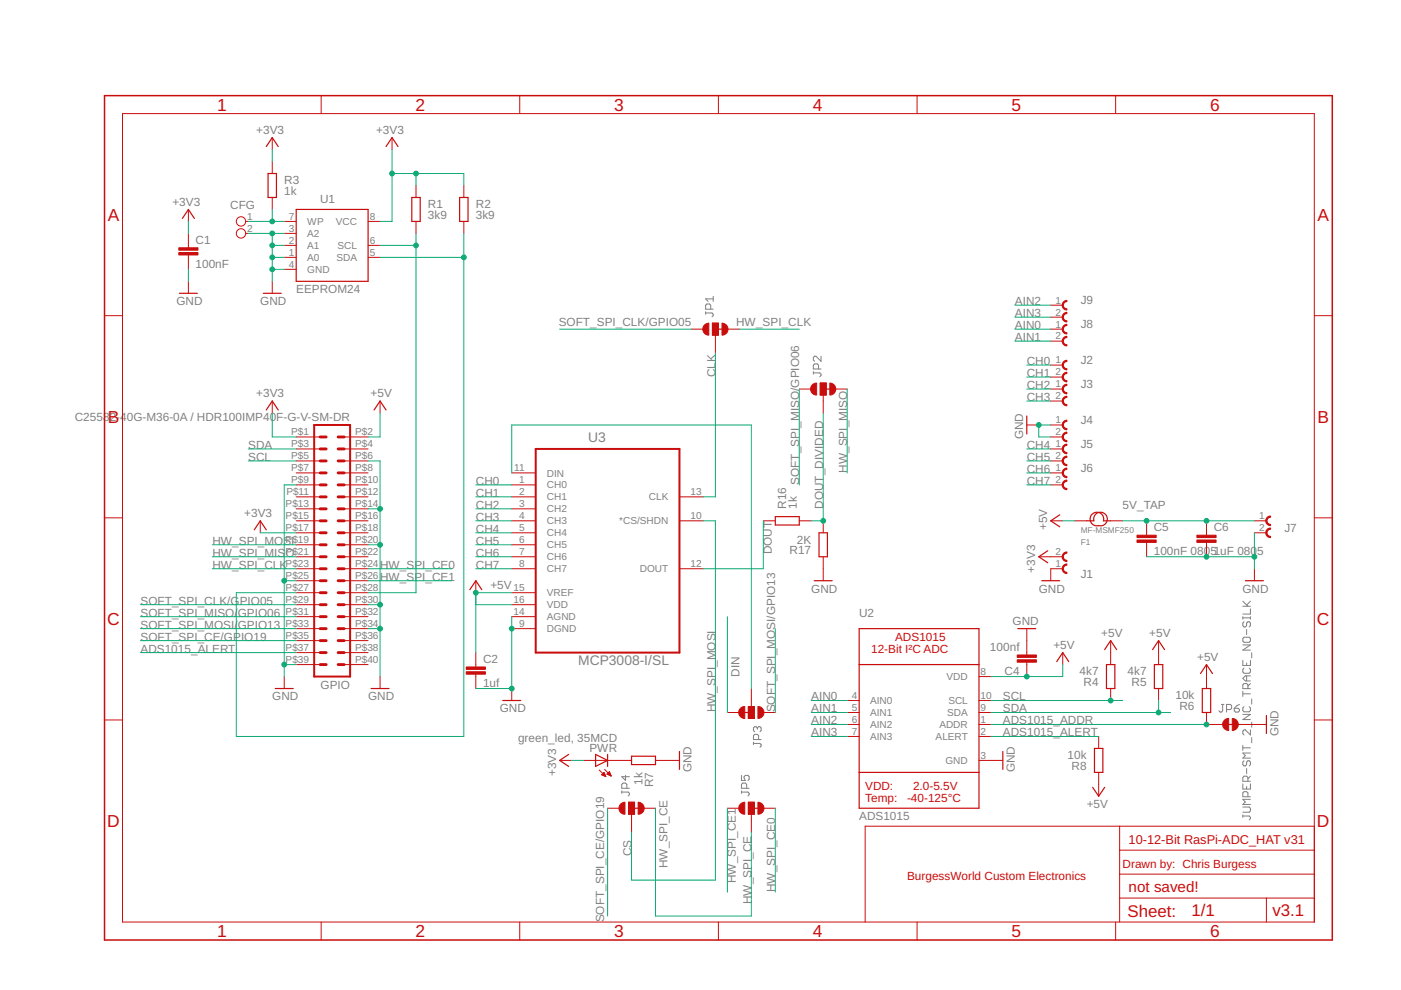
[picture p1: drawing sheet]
<svg xmlns="http://www.w3.org/2000/svg" width="297mm" height="210mm" viewBox="0 0 297 210" stroke-linecap="round" stroke-linejoin="round" font-family="sans-serif">
<g fill="none" stroke="#808080" stroke-width=".21">
<path d="M149.6 66.4h1.4l.2 .2v.3l-.2 .3M149.6 66.1v.5M150.7 65.6v-.9l-.3-.2h-.5l-.3 .2v.9h1.6M151.2 62.8v1.1M151.2 63.4h-1.6l.5 .5M172.4 79.1h1.4l.3 .2v.3l-.3 .3M172.4 78.8v.5M173.5 78.2v-.8l-.2-.2h-.6l-.3 .2v.8h1.7M174.1 75.5v1.1l-1.1-1.1h-.3l-.3 .3v.5l.3 .3M263.5 130.7v.6M263.5 136.7h1.6l-1.6 1.1h1.6M263.5 131h1.6"/>
<path d="M263.5 128.5h1.6M263.5 127.5l1.1 1M263.8 131.8l-.3 .3v.6l.3 .2h.2l.3-.2v-.6l.3-.3h.3l.2 .3v.6l-.2 .2M263.8 135.1h1.1l.2 .3v.5l-.2 .3h-1.1l-.3-.3v-.5zM264.3 133.5v1.1M265.1 129.1v1.1h-1.6M265.1 130.7v.6M265.1 127.5l-.8 .8M265.4 138.4v1.1M159.7 157.6h1.4l.3 .3v.3l-.3 .2M159.7 157.4v.5M160.6 154.3l.2-.2h.3l.3 .2v.6l-.3 .3"/>
<path d="M160.6 154.3l-.3-.2h-.3l-.3 .2v.6l.3 .3M160.6 154.3v.3M160.8 156.8v-.8l-.2-.3h-.6l-.3 .3v.8h1.7M259 149.4h.5M259.2 149.4v1.3l-.2 .3h-.3l-.3-.3M260.1 150.4h.8l.2-.2v-.6l-.2-.2h-.8v1.6M261.7 150.2h.8l.3 .2v.3l-.3 .3h-.5l-.3-.3zM262.8 149.4l-.6 .2-.5 .6M263.5 140v1.1h1.6v-1.1M263.5 146.6v1.1M263.5 158v1.1M263.5 158.6h1.6"/>
<path d="M263.5 151.5h1.6l-1.6 1.1h1.6M263.5 147.1h1.6M263.8 141.6l-.3 .3v.6l.3 .2h1.1l.2-.2v-.6l-.2-.3M263.8 149.8l-.3 .3v.5l.3 .3h1.1l.2-.3v-.5l-.2-.3M264.3 140.6v.5M264.3 143.3v1.1M264.6 146v-.8l-.3-.3h-.5l-.3 .3v.8h1.6M265.1 154.7v1.1l-1.1-1.1h-.2l-.3 .3v.6l.3 .2M265.1 159.7h-1.6l.5 .5-.5 .5h1.6M265.1 144.9l-.5 .6M265.1 143.3h-1.1l-.5 .5 .5 .6h1.1M265.4 148.2v1.1"/>
<path d="M265.4 153.1v1.1M265.4 156.4v1.1M131.8 167.9h1.4l.3 .3v.3l-.3 .3M131.8 167.7v.5M132.6 164.4v1.1l-.8-.8h1.7M132.9 167.1v-.8l-.3-.3h-.5l-.3 .3v.8h1.7M157.2 167.9h1.4l.2 .3v.3l-.2 .3M157.2 164.4v1.1h.8l-.2-.5v-.3l.2-.3h.6l.2 .3v.5l-.2 .3M157.2 167.7v.5M158.3 167.1v-.8l-.3-.3h-.5l-.3 .3v.8h1.6M263.5 173h1.4l.2 .3v.3l-.2 .2M263.5 166.2v1.1h1.6v-1.1"/>
<path d="M263.5 171.1h1.4l.2 .3v.5l-.2 .3h-1.4M263.5 172.8v.5M263.8 161.3l-.3 .3v.5l.3 .3h.2l.3-.3v-.5l.3-.3h.3l.2 .3v.5l-.2 .3M264.3 162.9v1.1M264.3 166.8v.5M264.6 165.7v-.9l-.3-.2h-.5l-.3 .2v.9h1.6M264.6 168.9v-.8l-.3-.2h-.5l-.3 .2v.8h1.6M265.1 169.5h-1.6l.5 .5-.5 .6h1.6M265.1 164.6l-.5 .5"/>
</g>
<g fill="none" stroke="#c90d0c" stroke-width=".25">
<path d="M56.5 31.1l1.2-1.9 1.3 1.9M56.8 36.8h1.8v5.1h-1.8zM81.9 31.1l1.2-1.9 1.3 1.9M38.7 46.3l1.2-1.9 1.3 1.9M62.8 44.4h15.2v15.2h-15.2zM87.3 41.9h1.8v5h-1.8zM97.5 41.9h1.7v5h-1.7zM38 62.2h3.8M55.8 62.2h3.8M151.7 69.8h2.5M56.5 86.9l1.2-1.9 1.3 1.9M79.3 86.9l1.3-1.9 1.3 1.9"/>
<path d="M174.5 82.5h2.6M217.7 88.2v3.8M53.9 112.3l1.3-1.9 1.3 1.9M164.4 109.5h5.1v1.8h-5.1zM173.7 113h1.7v5h-1.7zM222.1 116.8l-1.9 1.2 1.9 1.3M224.7 109.2l-1.9 1.2 1.9 1.3M230.4 110.4h1.5a1.45 1.45 0 0 1 1.3-1.8 1.45 1.45 0 0 1 1.6 1.6 1.45 1.45 0 0 1-1.9 1.2 1.44 1.44 0 0 1-1.8-1.2 1.44 1.44 0 0 1 1.6-1.6 1.44 1.44 0 0 1 1.3 1.8h1.5M99.6 125l1.3-1.9 1.3 1.9M172.6 123.1h3.8M182.2 133.3h25.4v38.1h-25.4zM215.8 133.3h3.8"/>
<path d="M220.9 123.1h3.8M234.2 137.7l1.3-1.9 1.2 1.9M244.4 137.7l1.2-1.9 1.3 1.9M264.1 123.1h3.8M58.4 146h3.8M78.7 146h3.8M106.6 148.5h3.8M120.6 160l-1.9 1.2 1.9 1.3M126.3 160l2.5 1.2-2.5 1.3zM128.8 160v2.5M144.1 159.3v3.8M156.8 151.1h2.5"/>
<path d="M182.2 140.9h25.4M212.6 159.3v3.8M224 140.3l1.3-1.9 1.3 1.9M232.1 158.7h1.7v5.1h-1.7zM234.6 140.9h1.8v5.1h-1.8zM244.8 140.9h1.7v5.1h-1.7zM254.5 142.8l1.3-1.9 1.3 1.9M254.9 146h1.8v5.1h-1.8zM260.1 153.6h1.8M268.5 151.7v3.8M133.9 171.4h2.5M133.9 160.3h5.1v1.8h-5.1z"/>
<path d="M159.3 171.4h2.5M182.2 163.8h25.4M231.7 166.9l1.2 1.9 1.3-1.9"/>
</g>
<g fill="none" stroke="#c90d0c" stroke-width=".21">
<path d="M26 24.1h252.7v171.4h-252.7zM57.7 29.2v2.5M57.7 34.2v2.6M68.1 20.3v3.8M83.1 29.2v2.5M88.2 39.3v2.6M98.3 39.3v2.6M110.2 20.3v3.8M152.3 20.3v3.8M194.4 20.3v3.8M236.5 20.3v3.8M39.9 44.4v2.5"/>
<path d="M39.9 49.5v3M39.9 54.1v3M39.9 59.6v2.6M52.1 46.9h.5M52.1 49.5h.5M57.7 41.9v2.5M57.7 59.6v2.6M60.3 46.9h2.5M60.3 57.1h2.5M60.3 52h2.5M60.3 54.6h2.5M60.3 49.5h2.5"/>
<path d="M78 46.9h2.6M78 52h2.6M78 54.6h2.6M88.2 46.9v2.6M98.3 46.9v2.6M22.2 66.9h3.8M146.6 69.8h2.5M151 68.5h1.3v2.6h-1.3zM151.7 71.1v3.8M154.2 69.8h2.6M222.8 77.4h2.5M222.8 79.9h2.5"/>
<path d="M222.8 64.7h2.5M222.8 67.2h2.5M222.8 69.8h2.5M222.8 72.3h2.5M278.7 66.9h3.8M57.7 85v2.6M62.8 92.6h5.1M62.8 95.2h5.1M62.8 97.7h5.1M73 92.6h5M73 95.2h5M73 97.7h5"/>
<path d="M80.6 85v2.6M169.5 82.5h2.5M173.9 81.2h1.3v2.6h-1.3zM174.5 83.8v3.8M177.1 82.5h2.5M217.7 90.1h2.5M222.8 82.5h2.5M222.8 85h2.5M222.8 90.1h2.5M222.8 92.6h2.5M222.8 95.2h2.5M222.8 97.7h2.5"/>
<path d="M22.2 109.8h3.8M55.2 110.4v2.6M62.8 110.4h5.1M62.8 118h5.1M62.8 100.3h5.1M62.8 102.8h5.1M62.8 113h5.1M62.8 105.3h5.1M62.8 107.9h5.1M62.8 115.5h5.1M73 110.4h5M73 118h5"/>
<path d="M73 100.3h5M73 102.8h5M73 113h5M73 105.3h5M73 107.9h5M73 115.5h5M108.5 110.4h5.1M108.5 118h5.1M108.5 100.3h5.1M108.5 102.8h5.1M108.5 113h5.1M108.5 105.3h5.1"/>
<path d="M108.5 107.9h5.1M108.5 115.5h5.1M144.1 110.4h5M144.1 105.3h5M161.8 110.4h2.6M169.5 110.4h2.5M174.5 110.4v2.6M174.5 118v5.1M220.2 118h5.1M222.8 110.4h2.5M222.8 100.3h2.5M222.8 102.8h2.5"/>
<path d="M227.9 110.4h2.5M235.5 110.4h2.5M243.1 110.4v3.1M243.1 115v3M255.8 110.4v3.1M255.8 115v3M266 110.4h2.5M266 113h2.5M278.7 109.8h3.8M62.8 120.6h5.1M62.8 123.1h5.1M62.8 125.7h5.1"/>
<path d="M62.8 128.2h5.1M62.8 130.7h5.1M62.8 133.3h5.1M62.8 135.8h5.1M62.8 138.4h5.1M73 120.6h5M73 123.1h5M73 125.7h5M73 128.2h5M73 130.7h5M73 133.3h5M73 135.8h5"/>
<path d="M73 138.4h5M100.9 123.1v2.6M100.9 138.4v3M108.5 120.6h5.1M108.5 125.7h5.1M108.5 128.2h5.1M108.5 130.7h5.1M108.5 133.3h5.1M144.1 120.6h5M217.7 133.3v5.6M225.3 120.6h-2.5v2.5M225.3 138.4v2.5"/>
<path d="M235.5 135.8v5.1M245.6 135.8v5.1M266 120.6v2.5M22.2 152.7h3.8M60.3 143.4v2.6M62.8 140.9h5.1M73 140.9h5M80.6 143.4v2.6M100.9 142.9v3.1M108.5 146v2.5M154.2 151.1h2.6M158.7 149.8h1.2v2.5h-1.2z"/>
<path d="M159.3 146v3.8M161.8 151.1h2.6M179.6 153.6h2.6M179.6 148.5h2.6M179.6 151.1h2.6M179.6 156.1h2.6M207.6 153.6h2.5M207.6 148.5h2.5M207.6 151.1h2.5M207.6 156.1h2.5M207.6 143.4h2.5M217.7 140.4v3"/>
<path d="M232.9 156.1v2.6M235.5 146v2.5M245.6 146v2.5M255.8 151.1v2.5h3.4M255.8 140.9v5.1M262.5 153.6h6M278.7 152.7h3.8M118.7 161.2h2.5M123.7 161.2h10.2M127 163.3l1.4 1.4M127.6 164.3l.5-.5 .3 .9zM127.6 164.2h.7"/>
<path d="M127.7 164.1h.5M127.8 164.4h.5M127.8 164h.4M128 163.9h.1M128.1 164.5h.3M128.2 163.1l1.4 1.4M128.3 164.6h.1M128.7 164.1h.7M128.8 171.4h2.6M128.8 164h.6M128.9 164.2h.6M129 163.9h.3"/>
<path d="M129.1 163.7h.2M129.2 164.4h.3M129.2 163.6l-.5 .5 .9 .4M129.2 163.6l.4 .9M129.2 163.6v.1M129.5 164.5h.1M133.3 170.1h1.2v2.5h-1.2zM133.9 172.6v3.8M136.4 171.4h2.6M139 161.2h5.1M154.2 171.4h2.6M158.7 170.1h1.2v2.5h-1.2z"/>
<path d="M159.3 172.6v3.8M161.8 171.4h2.6M207.6 161.2h5M232.9 163.8v5M237.4 175.2v20.3M278.7 175.2h-95.3v20.3M68.1 195.5v3.8M110.2 195.5v3.8M152.3 195.5v3.8M194.4 195.5v3.8M236.5 195.5v3.8M237.4 190.4h41.3"/>
<path d="M237.4 185.3h41.3M237.4 180.3h41.3M268.5 190.4v5.1"/>
<circle cx="51.1" cy="46.9" r=".99"/>
<circle cx="51.1" cy="49.5" r=".99"/>
</g>
<g fill="#c90d0c" stroke="#c90d0c" stroke-width=".21">
<path d="M37.9 53.6h4.1v.5h-4.1z"/>
<path d="M37.9 52.5h4.1v.5h-4.1z"/>
<path d="M98.8 142.4h4.1v.5h-4.1z"/>
<path d="M98.8 141.4h4.1v.5h-4.1z"/>
<path d="M215.7 138.9h4v.5h-4z"/>
<path d="M215.7 139.9h4v.5h-4z"/>
<path d="M241.1 114.5h4v.5h-4z"/>
<path d="M241.1 113.5h4v.5h-4z"/>
<path d="M253.8 114.5h4v.5h-4z"/>
<path d="M253.8 113.5h4v.5h-4z"/>
<path d="M151 68.5h1.3v2.6h-1.3z"/>
<path d="M173.9 81.2h1.3v2.6h-1.3z"/>
<path d="M158.7 149.8h1.2v2.5h-1.2z"/>
<path d="M133.3 170.1h1.2v2.5h-1.2z"/>
<path d="M158.7 170.1h1.2v2.5h-1.2z"/>
</g>
<g fill="#c90d0c" stroke="#c90d0c" stroke-width=".21">
<path d="M225.6 76.6l.5-.2h.1v.2a.76 .76 0 0 0-.8 .8 .76 .76 0 0 0 .8 .8v.2a1.01 1.01 0 0 1-.9-.6 1.01 1.01 0 0 1 .3-1.2z" fill-rule="evenodd"/>
<path d="M225.6 79.2l.5-.3h.1v.3a.76 .76 0 0 0-.8 .7 .76 .76 0 0 0 .8 .8v.3a1.01 1.01 0 0 1-.9-.7 1.01 1.01 0 0 1 .3-1.1z" fill-rule="evenodd"/>
<path d="M225.6 81.7l.5-.2h.1v.2a.76 .76 0 0 0-.8 .8 .76 .76 0 0 0 .8 .7v.3a1.01 1.01 0 0 1-.9-.7 1.01 1.01 0 0 1 .3-1.1z" fill-rule="evenodd"/>
<path d="M225.6 84.3l.5-.3h.1v.3a.76 .76 0 0 0-.8 .7 .76 .76 0 0 0 .8 .8v.2a1.01 1.01 0 0 1-.9-.6 1.01 1.01 0 0 1 .3-1.1z" fill-rule="evenodd"/>
<path d="M225.6 89.3l.5-.2h.1v.2a.76 .76 0 0 0-.8 .8 .76 .76 0 0 0 .8 .8v.2a1.01 1.01 0 0 1-.9-.6 1.01 1.01 0 0 1 .3-1.2z" fill-rule="evenodd"/>
<path d="M225.6 91.9l.5-.3h.1v.3a.76 .76 0 0 0-.8 .7 .76 .76 0 0 0 .8 .8v.3a1.01 1.01 0 0 1-.9-.7 1.01 1.01 0 0 1 .3-1.1z" fill-rule="evenodd"/>
<path d="M225.6 94.4l.5-.2h.1v.2a.76 .76 0 0 0-.8 .8 .76 .76 0 0 0 .8 .7v.3a1.01 1.01 0 0 1-.9-.7 1.01 1.01 0 0 1 .3-1.1z" fill-rule="evenodd"/>
<path d="M225.6 97l.5-.3h.1v.3a.76 .76 0 0 0-.8 .7 .76 .76 0 0 0 .8 .8v.2a1.01 1.01 0 0 1-.9-.6 1.01 1.01 0 0 1 .3-1.1z" fill-rule="evenodd"/>
<path d="M225.6 99.5l.5-.2h.1v.2a.76 .76 0 0 0-.8 .8 .76 .76 0 0 0 .8 .7v.3a1.01 1.01 0 0 1-.9-.7 1.01 1.01 0 0 1 .3-1.1z" fill-rule="evenodd"/>
<path d="M225.6 102l.6-.2v.2a.76 .76 0 0 0-.8 .8 .76 .76 0 0 0 .8 .8v.2a1.02 1.02 0 0 1-.9-.7 1.02 1.02 0 0 1 .3-1.1z" fill-rule="evenodd"/>
<path d="M268.7 109.6l.7-.2v.3a.76 .76 0 0 0-.8 .7 .76 .76 0 0 0 .8 .8v.2a1.02 1.02 0 0 1-1-.6 1.02 1.02 0 0 1 .3-1.2z" fill-rule="evenodd"/>
<path d="M268.7 112.2l.7-.2v.2a.76 .76 0 0 0-.8 .8 .76 .76 0 0 0 .8 .7v.3a1.02 1.02 0 0 1-1-.7 1.02 1.02 0 0 1 .3-1.1z" fill-rule="evenodd"/>
<path d="M225.6 119.8l.6-.2v.2a.76 .76 0 0 0-.8 .8 .76 .76 0 0 0 .8 .7v.3a1.02 1.02 0 0 1-.9-.7 1.02 1.02 0 0 1 .3-1.1z" fill-rule="evenodd"/>
<path d="M225.6 117.3l.6-.3v.3a.76 .76 0 0 0-.8 .7 .76 .76 0 0 0 .8 .8v.3a1.02 1.02 0 0 1-.9-.7 1.02 1.02 0 0 1 .3-1.1z" fill-rule="evenodd"/>
<path d="M225.6 63.9l.5-.2h.1v.2a.76 .76 0 0 0-.8 .8 .76 .76 0 0 0 .8 .8v.2a1.01 1.01 0 0 1-.9-.6 1.01 1.01 0 0 1 .3-1.2z" fill-rule="evenodd"/>
<path d="M225.6 66.5l.5-.3h.1v.3a.76 .76 0 0 0-.8 .7 .76 .76 0 0 0 .8 .8v.3a1.01 1.01 0 0 1-.9-.7 1.01 1.01 0 0 1 .3-1.1z" fill-rule="evenodd"/>
<path d="M225.6 69l.5-.2h.1v.2a.76 .76 0 0 0-.8 .8 .76 .76 0 0 0 .8 .7v.3a1.01 1.01 0 0 1-.9-.7 1.01 1.01 0 0 1 .3-1.1z" fill-rule="evenodd"/>
<path d="M225.6 71.6l.5-.3h.1v.3a.76 .76 0 0 0-.8 .7 .76 .76 0 0 0 .8 .8v.2a1.01 1.01 0 0 1-.9-.6 1.01 1.01 0 0 1 .3-1.1z" fill-rule="evenodd"/>
<path d="M261.3 152.3a1.23 1.23 0 0 1 1.2 1.3h-1.2z" fill-rule="evenodd"/>
<path d="M261.3 153.6h1.2a1.26 1.26 0 0 1-1.2 1.3z" fill-rule="evenodd"/>
<path d="M259.5 152.8l.6-.4 .4-.1v2.6a1.27 1.27 0 0 1-1.2-.8 1.27 1.27 0 0 1 .2-1.3z" fill-rule="evenodd"/>
<path d="M153.1 68.5a1.27 1.27 0 0 1 1.2 1.3 1.27 1.27 0 0 1-1.2 1.3z" fill-rule="evenodd"/>
<path d="M149.3 68.9l1-.4v2.6a1.27 1.27 0 0 1-1.2-.8 1.27 1.27 0 0 1 .2-1.4z" fill-rule="evenodd"/>
<path d="M175.9 81.2a1.27 1.27 0 0 1 1.3 1.3 1.27 1.27 0 0 1-1.3 1.3z" fill-rule="evenodd"/>
<path d="M172.2 81.6l.5-.3 .4-.1v2.6a1.26 1.26 0 0 1-1.1-.8 1.26 1.26 0 0 1 .2-1.4z" fill-rule="evenodd"/>
<path d="M157 150.2l.5-.3 .4-.1v2.5a1.26 1.26 0 0 1-1.2-.7 1.26 1.26 0 0 1 .3-1.4z" fill-rule="evenodd"/>
<path d="M160.7 149.8a1.27 1.27 0 0 1 1.3 1.3 1.27 1.27 0 0 1-1.3 1.2z" fill-rule="evenodd"/>
<path d="M135.3 170.1a1.27 1.27 0 0 1 1.3 1.3 1.27 1.27 0 0 1-1.3 1.2z" fill-rule="evenodd"/>
<path d="M131.6 170.5l.9-.4v2.5a1.27 1.27 0 0 1-1.2-.7 1.27 1.27 0 0 1 .3-1.4z" fill-rule="evenodd"/>
<path d="M160.7 170.1a1.27 1.27 0 0 1 1.3 1.3 1.27 1.27 0 0 1-1.3 1.2z" fill-rule="evenodd"/>
<path d="M157 170.5l.9-.4v2.5a1.26 1.26 0 0 1-1.2-.7 1.26 1.26 0 0 1 .3-1.4z" fill-rule="evenodd"/>
</g>
<path d="M66.6 90.1h7.6v53.3h-7.6zM113.6 95.2h30.5v43.2h-30.5z" fill="none" stroke="#c90d0c" stroke-width=".42"/>
<g fill="none" stroke="#c90d0c" stroke-width=".61">
<path d="M67.9 97.7h1.3M67.9 95.2h1.3M67.9 92.6h1.3M71.7 97.7h1.3M71.7 95.2h1.3M71.7 92.6h1.3M67.9 102.8h1.3M67.9 100.3h1.3M67.9 110.4h1.3M67.9 107.9h1.3M67.9 105.3h1.3M67.9 115.5h1.3"/>
<path d="M67.9 113h1.3M67.9 118h1.3M71.7 102.8h1.3M71.7 100.3h1.3M71.7 110.4h1.3M71.7 107.9h1.3M71.7 105.3h1.3M71.7 115.5h1.3M71.7 113h1.3M71.7 118h1.3M67.9 123.1h1.3M67.9 120.6h1.3"/>
<path d="M67.9 128.2h1.3M67.9 125.7h1.3M67.9 133.3h1.3M67.9 130.7h1.3M67.9 135.8h1.3M67.9 138.4h1.3M71.7 123.1h1.3M71.7 120.6h1.3M71.7 128.2h1.3M71.7 125.7h1.3M71.7 133.3h1.3M71.7 130.7h1.3"/>
<path d="M71.7 135.8h1.3M71.7 138.4h1.3M67.9 140.9h1.3M71.7 140.9h1.3"/>
</g>
<path d="M22.2 20.3h260.3v179h-260.3z" fill="none" stroke="#c90d0c" stroke-width=".32"/>
<g fill="none" stroke="#0dab76" stroke-width=".21">
<path d="M57.7 31.7v2.5M83.1 31.7v15.2h-2.5M83.1 36.8h15.2v2.5M88.2 36.8v2.5M39.9 46.9v2.6M39.9 57.1v2.5M52.6 49.5h7.7M52.6 46.9h7.7M57.7 44.4v2.5M57.7 49.5v10.1M57.7 57.1h2.6M57.7 54.6h2.6"/>
<path d="M57.7 52h2.6M80.6 54.6h17.7M80.6 52h7.6M88.2 49.5v76.2h-10.2M98.3 49.5v106.6h-48.2v-30.4h12.7M118.7 69.8h27.9M151.7 74.9v30.4h-2.6M156.8 69.8h12.7M215.2 69.8h7.6M215.2 72.3h7.6M215.2 64.7h7.6M215.2 67.2h7.6"/>
<path d="M217.7 77.4h5.1M217.7 79.9h5.1M52.6 97.7h10.2M52.6 95.2h10.2M57.7 87.6v5h5.1M78 97.7h2.6v45.7M80.6 87.6v5h-2.6M169.5 82.5v20.3M174.5 87.6v22.8h-2.5M179.6 82.5v17.8M217.7 97.7h5.1M217.7 82.5h5.1"/>
<path d="M217.7 85h5.1M217.7 95.2h5.1M222.8 90.1h-2.6v2.5h2.6M45 115.5h17.8M45 118h17.8M55.2 113h7.6M62.8 102.8h-2.5v40.6M78 107.9h2.6M78 115.5h2.6M100.9 102.8h7.6M100.9 107.9h7.6M100.9 115.5h7.6"/>
<path d="M100.9 118h7.6M100.9 113h7.6M100.9 110.4h7.6M100.9 105.3h7.6M108.5 100.3v-10.2h50.8v55.9M149.1 110.4h2.6v76.2h-17.8v-10.2M161.8 110.4v10.2h-12.7M217.7 102.8h5.1M217.7 100.3h5.1M225.3 110.4h2.6M238 110.4h28M243.1 118h22.9"/>
<path d="M266 113v7.6M29.8 128.2h33M29.8 133.3h33M29.8 135.8h33M29.8 130.7h33M29.8 138.4h33M45 120.6h17.8M60.3 123.1h2.5M78 123.1h17.8M78 128.2h2.6M78 133.3h2.6M78 120.6h17.8"/>
<path d="M100.9 128.2h7.6M100.9 120.6h7.6M108.5 130.7v15.3h-7.6M108.5 125.7h-7.6v12.7M154.2 130.7v20.4M164.4 133.3v17.8M60.3 140.9h2.5M172 156.1h7.6M172 151.1h7.6M172 148.5h7.6M172 153.6h7.6M210.1 156.1h22.8"/>
<path d="M210.1 151.1h38.1M210.1 148.5h27.9M210.1 153.6h45.7M225.3 140.9v2.5h-15.2M245.6 148.5v2.6M121.2 161.2h2.5M128.8 171.4v22.8M139 171.4v22.8h20.3v-17.8M154.2 171.4v17.7M164.4 171.4v17.7"/>
</g>
<g fill="#0dab76" stroke="#0dab76" stroke-width=".21">
<circle cx="57.7" cy="57.1" r=".51"/>
<circle cx="57.7" cy="54.6" r=".51"/>
<circle cx="57.7" cy="52" r=".51"/>
<circle cx="57.7" cy="49.5" r=".51"/>
<circle cx="60.3" cy="123.1" r=".51"/>
<circle cx="60.3" cy="140.9" r=".51"/>
<circle cx="80.6" cy="107.9" r=".51"/>
<circle cx="80.6" cy="115.5" r=".51"/>
<circle cx="80.6" cy="128.2" r=".51"/>
<circle cx="80.6" cy="133.3" r=".51"/>
<circle cx="108.5" cy="133.3" r=".51"/>
<circle cx="108.5" cy="146" r=".51"/>
<circle cx="255.8" cy="118" r=".51"/>
<circle cx="266" cy="118" r=".51"/>
<circle cx="220.2" cy="90.1" r=".51"/>
<circle cx="83.1" cy="36.8" r=".51"/>
<circle cx="88.2" cy="36.8" r=".51"/>
<circle cx="88.2" cy="52" r=".51"/>
<circle cx="98.3" cy="54.6" r=".51"/>
<circle cx="57.7" cy="46.9" r=".51"/>
<circle cx="217.7" cy="143.4" r=".51"/>
<circle cx="100.9" cy="125.7" r=".51"/>
<circle cx="174.5" cy="110.4" r=".51"/>
<circle cx="243.1" cy="110.4" r=".51"/>
<circle cx="255.8" cy="110.4" r=".51"/>
<circle cx="245.6" cy="151.1" r=".51"/>
<circle cx="235.5" cy="148.5" r=".51"/>
<circle cx="255.8" cy="153.6" r=".51"/>
</g>
<g font-size="3.7" fill="#c90d0c">
<text x="46" y="23.5">1</text>
<text x="88.1" y="23.5">2</text>
<text x="130.2" y="23.5">3</text>
<text x="172.4" y="23.5">4</text>
<text x="214.5" y="23.5">5</text>
<text x="256.6" y="23.5">6</text>
<text x="22.8" y="46.8">A</text>
<text x="279.3" y="46.8">A</text>
<text x="22.8" y="89.7">B</text>
<text x="279.3" y="89.7">B</text>
<text x="22.7" y="132.5">C</text>
<text x="279.2" y="132.5">C</text>
<text x="22.7" y="175.4">D</text>
<text x="279.2" y="175.4">D</text>
<text x="46" y="198.7">1</text>
<text x="88.1" y="198.7">2</text>
<text x="130.2" y="198.7">3</text>
<text x="172.4" y="198.7">4</text>
<text x="214.5" y="198.7">5</text>
<text x="256.6" y="198.7">6</text>
</g>
<g font-size="3.6" fill="#c90d0c">
<text x="239" y="194.4">Sheet:</text>
<text x="252.6" y="194.2">1/1</text>
<text x="269.8" y="194.2">v3.1</text>
</g>
<text font-size="3.2" fill="#c90d0c" x="239.3" y="189.2">not saved!</text>
<g font-size="2.9" fill="#808080">
<text x="124.7" y="93.6">U3</text>
<text x="122.6" y="140.9">MCP3008-I/SL</text>
</g>
<text font-size="2.7" fill="#c90d0c" x="239.3" y="179">10-12-Bit RasPi-ADC_HAT v31</text>
<g font-size="2.5" fill="#808080">
<text x="54.3" y="28.4">+3V3</text>
<text x="79.7" y="28.4">+3V3</text>
<text x="60.3" y="41.4">1k</text>
<text x="60.3" y="39.1">R3</text>
<text x="36.6" y="43.6">+3V3</text>
<text x="48.8" y="44.4">CFG</text>
<text x="67.9" y="43.1">U1</text>
<text x="90.7" y="46.4">3k9</text>
<text x="90.7" y="44.2">R1</text>
<text x="100.9" y="46.4">3k9</text>
<text x="100.9" y="44.2">R2</text>
<text x="41.5" y="51.6">C1</text>
<text x="41.5" y="56.7">100nF</text>
<text x="37.4" y="64.7">GND</text>
<text x="55.2" y="64.7">GND</text>
<text x="62.8" y="62.2">EEPROM24</text>
<text x="215.2" y="64.7">AIN2</text>
<text x="229.1" y="64.5">J9</text>
<text x="118.4" y="69">SOFT_SPI_CLK/GPIO05</text>
<text x="156.1" y="69">HW_SPI_CLK</text>
<text x="215.2" y="69.8">AIN0</text>
<text x="215.2" y="67.3">AIN3</text>
<text x="229.1" y="69.6">J8</text>
<text x="215.2" y="72.3">AIN1</text>
<text x="217.7" y="77.4">CH0</text>
<text x="229.1" y="77.2">J2</text>
<text x="151.7" y="80" transform="rotate(-90 151.7 80)">CLK</text>
<text x="217.7" y="80">CH1</text>
<text x="217.7" y="82.5">CH2</text>
<text x="229.1" y="82.3">J3</text>
<text x="15.9" y="89.4">C25582-40G-M36-0A / HDR100IMP40F-G-V-SM-DR</text>
<text x="54.3" y="84.3">+3V3</text>
<text x="78.6" y="84.3">+5V</text>
<text x="217.7" y="85">CH3</text>
<text x="229.1" y="89.9">J4</text>
<text x="52.6" y="95.2">SDA</text>
<text x="216.9" y="93.1" transform="rotate(-90 216.9 93.1)">GND</text>
<text x="217.7" y="95.2">CH4</text>
<text x="229.1" y="95">J5</text>
<text x="52.6" y="97.7">SCL</text>
<text x="179.6" y="100.3" transform="rotate(-90 179.6 100.3)">HW_SPI_MISO</text>
<text x="217.7" y="97.7">CH5</text>
<text x="217.7" y="100.3">CH6</text>
<text x="229.1" y="100">J6</text>
<text x="100.9" y="102.8">CH0</text>
<text x="100.9" y="105.3">CH1</text>
<text x="100.9" y="107.9">CH2</text>
<text x="166.7" y="107.9" transform="rotate(-90 166.7 107.9)">R16</text>
<text x="168.9" y="107.9" transform="rotate(-90 168.9 107.9)">1k</text>
<text x="169.5" y="102.8" transform="rotate(-90 169.5 102.8)">SOFT_SPI_MISO/GPIO06</text>
<text x="174.5" y="107.9" transform="rotate(-90 174.5 107.9)">DOUT_DIVIDED</text>
<text x="217.7" y="102.8">CH7</text>
<text x="238" y="107.9">5V_TAP</text>
<text x="51.8" y="109.7">+3V3</text>
<text x="100.9" y="110.4">CH3</text>
<text x="100.9" y="113">CH4</text>
<text x="222" y="112.4" transform="rotate(-90 222 112.4)">+5V</text>
<text x="244.6" y="112.6">C5</text>
<text x="257.3" y="112.6">C6</text>
<text x="272.3" y="112.7">J7</text>
<text x="45" y="115.5">HW_SPI_MOSI</text>
<text x="45" y="118">HW_SPI_MIS</text>
<text x="60.5" y="118">O</text>
<text x="100.9" y="115.5">CH5</text>
<text x="100.9" y="118">CH6</text>
<text x="163.6" y="117.5" transform="rotate(-90 163.6 117.5)">DOUT</text>
<text x="167.4" y="117.5">R17</text>
<text x="168.9" y="115.3">2K</text>
<text x="244.6" y="117.7">100nF 08051uF 080</text>
<text x="266.5" y="117.7">5</text>
<text x="45" y="120.6">HW_SPI_CLK</text>
<text x="80.6" y="120.6">HW_SPI_CE0</text>
<text x="80.6" y="123.1">HW_SPI_CE1</text>
<text x="100.9" y="120.6">CH7</text>
<text x="104" y="124.9">+5V</text>
<text x="172" y="125.7">GND</text>
<text x="219.5" y="121.4" transform="rotate(-90 219.5 121.4)">+3V3</text>
<text x="220.2" y="125.7">GND</text>
<text x="229.1" y="122.6">J1</text>
<text x="263.4" y="125.7">GND</text>
<text x="29.8" y="128.2">SOFT_SPI_CLK/G</text>
<text x="29.8" y="130.7">SOFT_SPI_MISO/</text>
<text x="50.4" y="130.7">GPIO06</text>
<text x="50.8" y="128.2">PIO05</text>
<text x="182.2" y="130.7">U2</text>
<text x="29.8" y="135.8">SOFT_SPI_CE/GPIO19</text>
<text x="29.8" y="133.3">SOFT_SPI_MOSI/</text>
<text x="50.4" y="133.3">GPIO13</text>
<text x="209.9" y="138">100nf</text>
<text x="214.7" y="132.5">GND</text>
<text x="223.3" y="137.6">+5V</text>
<text x="233.5" y="135.1">+5V</text>
<text x="243.7" y="135.1">+5V</text>
<text x="29.8" y="138.4">ADS1015_ALERT</text>
<text x="102.4" y="140.5">C2</text>
<text x="156.8" y="143.4" transform="rotate(-90 156.8 143.4)">DIN</text>
<text x="213" y="143.1">C4</text>
<text x="228.9" y="143.2">4k7</text>
<text x="239.1" y="143.2">4k7</text>
<text x="253.8" y="140.1">+5V</text>
<text x="57.7" y="148.5">GND</text>
<text x="68" y="146">GPIO</text>
<text x="78" y="148.5">GND</text>
<text x="102.4" y="145.6">1uf</text>
<text x="172" y="148.5">AIN0</text>
<text x="212.6" y="148.5">SCL</text>
<text x="229.7" y="145.4">R4</text>
<text x="239.9" y="145.4">R5</text>
<text x="249.2" y="148.3">10k</text>
<text x="106" y="151.1">GND</text>
<text x="151.7" y="151.1" transform="rotate(-90 151.7 151.1)">HW_SPI_MOSI</text>
<text x="164.4" y="151.1" transform="rotate(-90 164.4 151.1)">SOFT_SPI_MOSI/GPIO13</text>
<text x="172" y="151.1">AIN1</text>
<text x="172" y="153.6">AIN2</text>
<text x="212.6" y="151.1">SDA</text>
<text x="212.6" y="153.6">ADS1015_ADDR</text>
<text x="250.1" y="150.5">R6</text>
<text x="109.8" y="157.3">green_led, 35MCD</text>
<text x="125" y="159.4">PWR</text>
<text x="172" y="156.1">AIN3</text>
<text x="212.6" y="156.1">ADS1015_ALERT</text>
<text x="226.4" y="161">10k</text>
<text x="271" y="156.1" transform="rotate(-90 271 156.1)">GND</text>
<text x="117.9" y="164.6" transform="rotate(-90 117.9 164.6)">+3V3</text>
<text x="136.2" y="166.4" transform="rotate(-90 136.2 166.4)">1k</text>
<text x="138.4" y="167" transform="rotate(-90 138.4 167)">R7</text>
<text x="146.6" y="163.8" transform="rotate(-90 146.6 163.8)">GND</text>
<text x="215.2" y="163.8" transform="rotate(-90 215.2 163.8)">GND</text>
<text x="227.2" y="163.2">R8</text>
<text x="182.2" y="173.9">ADS1015</text>
<text x="230.4" y="171.4">+5V</text>
<text x="133.9" y="181.5" transform="rotate(-90 133.9 181.5)">CS</text>
<text x="141.5" y="184.1" transform="rotate(-90 141.5 184.1)">HW_SPI_CE</text>
<text x="156" y="187.3" transform="rotate(-90 156 187.3)">HW_SPI_CE1</text>
<text x="159.3" y="191.7" transform="rotate(-90 159.3 191.7)">HW_SPI_CE</text>
<text x="164.4" y="189.2" transform="rotate(-90 164.4 189.2)">HW_SPI_CE0</text>
<text x="128.1" y="195.6" transform="rotate(-90 128.1 195.6)">SOFT_SPI_CE/GPIO19</text>
</g>
<g font-size="2.5" fill="#c90d0c">
<text x="189.8" y="135.8">ADS1015</text>
<text x="184.7" y="138.4">12-Bit I²C ADC</text>
<text x="183.4" y="167.6">VDD:</text>
<text x="193.6" y="167.6">2.0-5.5V</text>
<text x="183.4" y="170.1">Temp:</text>
<text x="192.3" y="170.1">-40-125°C</text>
<text x="238" y="184.1">Drawn by: Chris Burgess</text>
<text x="192.3" y="186.6">BurgessWorld Custom Electronics</text>
</g>
<g font-size="2.1" fill="#808080">
<text x="52.4" y="46.6">1</text>
<text x="61.3" y="46.6">7</text>
<text x="65.1" y="47.7">WP</text>
<text x="71.2" y="47.7">VCC</text>
<text x="78.4" y="46.6">8</text>
<text x="52.4" y="49.1">2</text>
<text x="61.3" y="51.7">2</text>
<text x="61.3" y="49.1">3</text>
<text x="65.1" y="52.8">A1</text>
<text x="65.1" y="50.2">A2</text>
<text x="71.5" y="52.8">SCL</text>
<text x="78.4" y="51.7">6</text>
<text x="61.3" y="56.7">4</text>
<text x="61.3" y="54.2">1</text>
<text x="65.1" y="57.9">GND</text>
<text x="65.1" y="55.3">A0</text>
<text x="71.3" y="55.3">SDA</text>
<text x="78.4" y="54.2">5</text>
<text x="223.8" y="64.4">1</text>
<text x="223.8" y="66.9">2</text>
<text x="223.8" y="69.4">1</text>
<text x="223.8" y="72">2</text>
<text x="223.8" y="77.1">1</text>
<text x="223.8" y="79.6">2</text>
<text x="223.8" y="82.1">1</text>
<text x="223.8" y="84.7">2</text>
<text x="223.8" y="89.8">1</text>
<text x="61.7" y="92.3">P$1</text>
<text x="61.7" y="94.8">P$3</text>
<text x="75.3" y="92.3">P$2</text>
<text x="75.3" y="94.8">P$4</text>
<text x="223.8" y="92.3">2</text>
<text x="223.8" y="94.8">1</text>
<text x="61.7" y="97.4">P$5</text>
<text x="61.7" y="99.9">P$7</text>
<text x="75.3" y="97.4">P$6</text>
<text x="75.3" y="99.9">P$8</text>
<text x="109" y="99.9">11</text>
<text x="115.9" y="101">DIN</text>
<text x="223.8" y="97.4">2</text>
<text x="223.8" y="99.9">1</text>
<text x="60.6" y="107.5">P$13</text>
<text x="60.7" y="105">P$11</text>
<text x="61.7" y="102.5">P$9</text>
<text x="75.3" y="102.5">P$10</text>
<text x="75.3" y="105">P$12</text>
<text x="75.3" y="107.5">P$14</text>
<text x="110.1" y="102.5">1</text>
<text x="110.1" y="105">2</text>
<text x="110.1" y="107.5">3</text>
<text x="115.9" y="103.6">CH0</text>
<text x="115.9" y="106.1">CH1</text>
<text x="137.6" y="106.1">CLK</text>
<text x="146.4" y="105">13</text>
<text x="223.8" y="102.5">2</text>
<text x="60.6" y="110.1">P$15</text>
<text x="60.6" y="112.6">P$17</text>
<text x="75.3" y="110.1">P$16</text>
<text x="75.3" y="112.6">P$18</text>
<text x="110.1" y="110.1">4</text>
<text x="110.1" y="112.6">5</text>
<text x="115.9" y="108.6">CH2</text>
<text x="115.9" y="111.2">CH3</text>
<text x="115.9" y="113.7">CH4</text>
<text x="131.3" y="111.2">*CS/SHDN</text>
<text x="146.4" y="110.1">10</text>
<text x="267" y="110.1">1</text>
<text x="267" y="112.6">2</text>
<text x="60.6" y="115.2">P$19</text>
<text x="60.6" y="117.7">P$21</text>
<text x="75.3" y="115.2">P$20</text>
<text x="75.3" y="117.7">P$22</text>
<text x="110.1" y="115.2">6</text>
<text x="110.1" y="117.7">7</text>
<text x="115.9" y="116.3">CH5</text>
<text x="115.9" y="118.8">CH6</text>
<text x="223.8" y="117.7">2</text>
<text x="60.6" y="120.2">P$23</text>
<text x="60.6" y="122.8">P$25</text>
<text x="60.6" y="125.3">P$27</text>
<text x="75.3" y="120.2">P$24</text>
<text x="75.3" y="122.8">P$26</text>
<text x="75.3" y="125.3">P$28</text>
<text x="108.9" y="125.3">15</text>
<text x="110.1" y="120.2">8</text>
<text x="115.9" y="121.3">CH7</text>
<text x="135.7" y="121.3">DOUT</text>
<text x="146.4" y="120.2">12</text>
<text x="223.8" y="120.2">1</text>
<text x="60.6" y="127.8">P$29</text>
<text x="60.6" y="130.4">P$31</text>
<text x="75.3" y="127.8">P$30</text>
<text x="75.3" y="130.4">P$32</text>
<text x="108.9" y="127.8">16</text>
<text x="108.9" y="130.4">14</text>
<text x="115.9" y="126.4">VREF</text>
<text x="115.9" y="129">VDD</text>
<text x="115.9" y="131.5">AGND</text>
<text x="60.6" y="132.9">P$33</text>
<text x="60.6" y="135.5">P$35</text>
<text x="75.3" y="132.9">P$34</text>
<text x="75.3" y="135.5">P$36</text>
<text x="110.1" y="132.9">9</text>
<text x="115.9" y="134">DGND</text>
<text x="60.6" y="138">P$37</text>
<text x="60.6" y="140.5">P$39</text>
<text x="75.3" y="138">P$38</text>
<text x="75.3" y="140.5">P$40</text>
<text x="207.9" y="143.1">8</text>
<text x="180.6" y="148.2">4</text>
<text x="184.5" y="149.3">AIN0</text>
<text x="200.7" y="144.2">VDD</text>
<text x="201.1" y="149.3">SCL</text>
<text x="207.9" y="148.2">10</text>
<text x="180.6" y="150.7">5</text>
<text x="180.6" y="153.2">6</text>
<text x="180.6" y="155.8">7</text>
<text x="184.5" y="151.8">AIN1</text>
<text x="184.5" y="154.4">AIN2</text>
<text x="199.2" y="154.4">ADDR</text>
<text x="200.8" y="151.8">SDA</text>
<text x="207.9" y="153.2">1</text>
<text x="207.9" y="155.8">2</text>
<text x="207.9" y="150.7">9</text>
<text x="184.5" y="156.9">AIN3</text>
<text x="198.4" y="156.9">ALERT</text>
<text x="200.5" y="162">GND</text>
<text x="207.9" y="160.9">3</text>
</g>
<g font-size="1.8" fill="#808080">
<text x="229.1" y="113">MF-MSMF250</text>
<text x="229.1" y="115.5">F1</text>
</g>
</svg>
